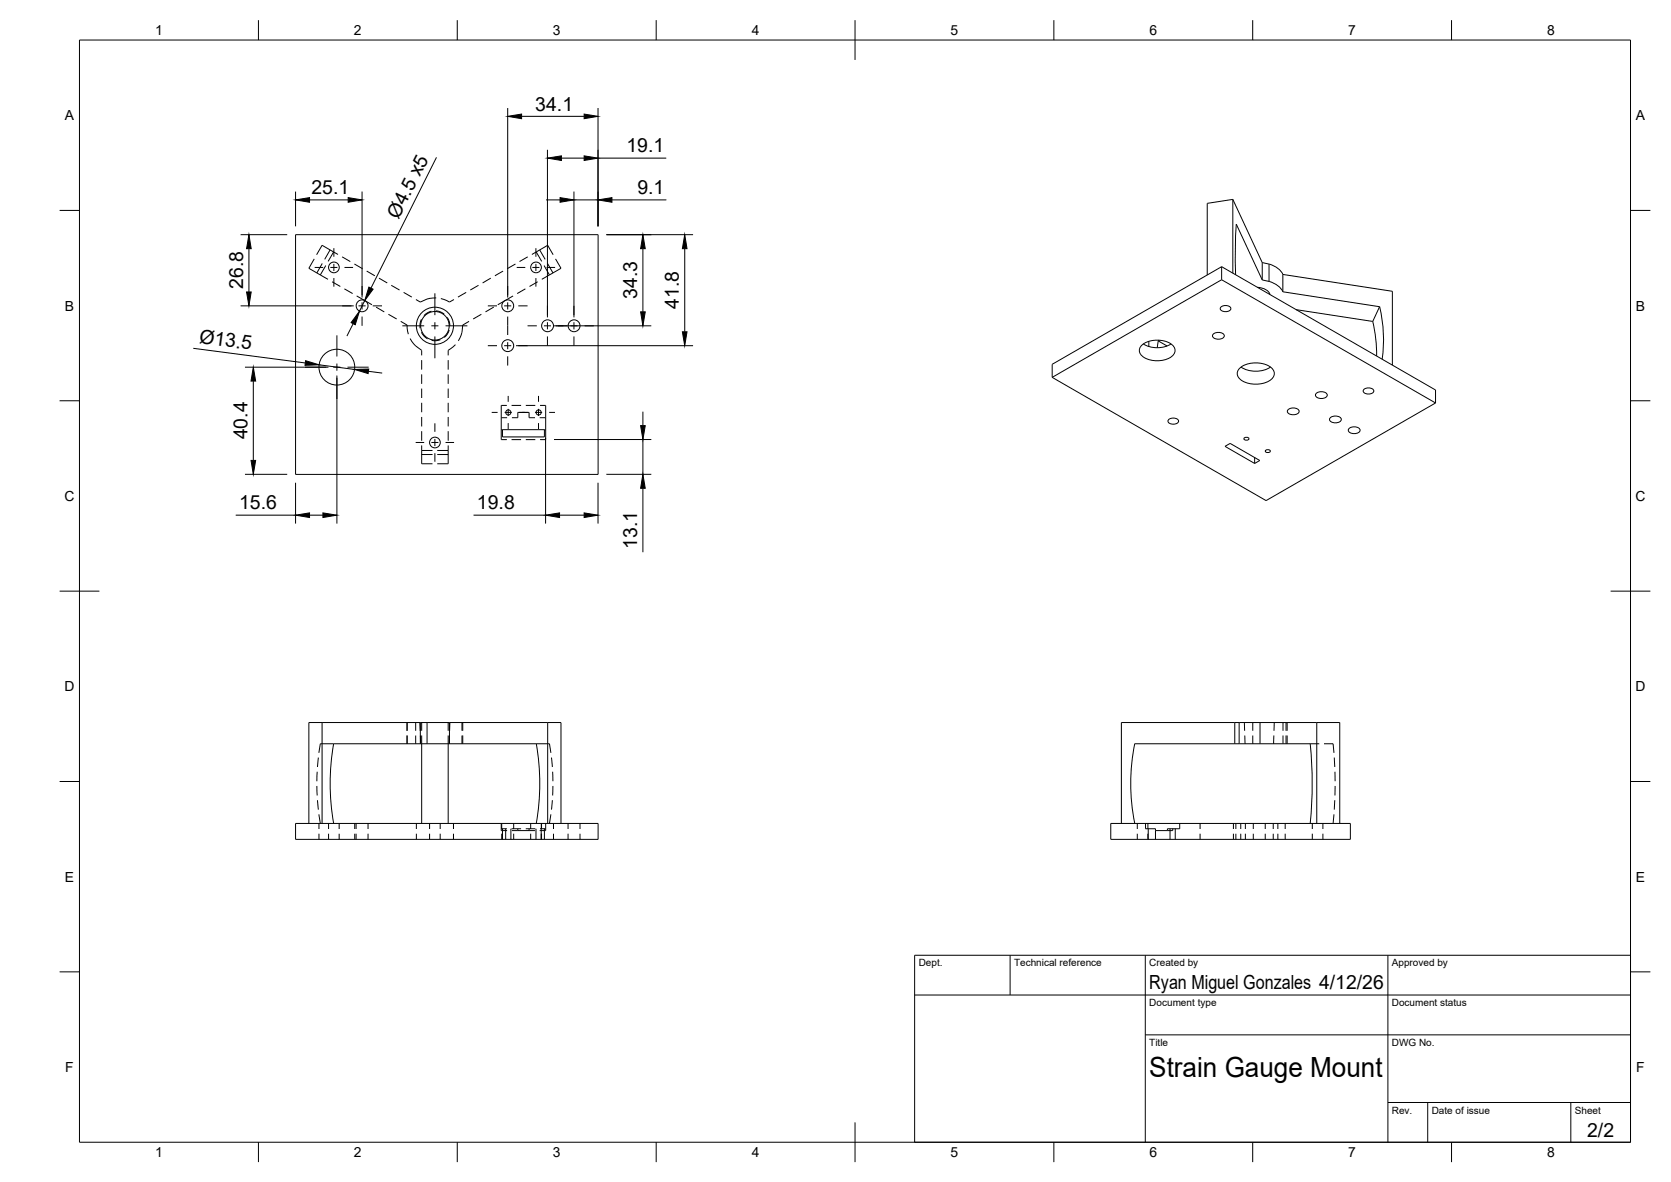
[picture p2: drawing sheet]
<svg xmlns="http://www.w3.org/2000/svg" width="420mm" height="297mm" viewBox="0 0 420 297" stroke-linecap="round" stroke-linejoin="round" font-family="sans-serif">
<!-- layer: Hidden -->
<g fill="none" stroke="#000" stroke-width=".25">
<path d="M79 65.1l-1.3 2.3 2.8 1.7M80.5 69.1l2 1.1M81 66.2l-1.3 2.4M81.9 66.7l-1.4 2.4M83 62.8l-1.4 2.4M83.5 70.8l2.1 1.2M83.9 63.3l-1.4 2.4M85 64l-4-2.4-1.4 2.4M86 64.5l2.1 1.2M86.6 72.6l2.1 1.2M89.1 66.3l2.1 1.2M89.7 74.4l1.9 1.1"/>
<path d="M91.9 75.7l1.6 .9M92.2 68.1l2.1 1.2M94.6 77.2l2 1.2M95.3 69.9l2.1 1.2M97.7 79l2 1.2M98.4 71.7l2.1 1.2M101.5 73.5l2 1.2M108.5 78.2l-1 .4-.9 .7M109.6 78.1l1.1 .3 1 .5M109.7 74.9h-.2a6.8 6.8 0 0 0-3.8 1l-1.1-.6M110.8 75l2.2 .9 1.1-.6M112.5 79.7l.4 1.1 .2 1.1"/>
<path d="M117.2 73.5l-2.1 1.2M120.3 71.7l-2 1.2M121 79l-2 1.2M123.4 69.9l-2.1 1.2M124.1 77.2l-2 1.2M126.5 68.1l-2.1 1.2M126.8 75.7l-1.6 .9M129 74.4l-1.9 1.1M129.6 66.3l-2.1 1.2M132.1 72.6l-2.1 1.2M132.7 64.5l-2.1 1.2M134.8 63.3l2.9-1.7 1.4 2.4"/>
<path d="M134.8 63.3l-1.1 .7M134.8 63.3l1.4 2.4M135.2 70.8l-2.1 1.2M135.7 62.8l1.4 2.4M136.8 66.7l1.4 2.4M137.7 66.2l1.3 2.4M138.2 69.1l-2 1.1M139.7 65.1l1.4 2.3-2.9 1.7M100.8 80.8l1.6 .9 .3 2.3M103.1 85.1l.1 .1a7 7 0 0 0 2.8 2.8v1.3M106 80.2l-.4 1.1v1.2M106 83.5l.6 .9 .9 .7"/>
<path d="M106 90.5v2.4M106 94.1v2.4M106 97.6v2.4M110.7 85.4l-1.1 .2-1.1-.1M112.7 90.5v2.4M112.7 94.1v2.4M112.7 97.6v2.4M112.9 83l-.4 1-.8 .8M114.5 86.6l-1.8 1.4v1.3M117.9 80.8l-1.5 .9a6.8 6.8 0 0 1-1.2 3.9M106 101.2v2.4M106 104.8v2.4"/>
<path d="M106 108.4v2.4M106 111.9v4.7h2.8M106 113.2h2.8M106 114.2h2.8M109.9 113.2h2.8M109.9 114.2h2.8M112.7 101.2v2.4M112.7 104.8v2.4M112.7 108.4v2.4M112.7 111.9v4.7h-2.8M126 105h1.5M126 108h.3"/>
<path d="M127.4 101.9h-1.4v8.6h1.4M128.6 101.9h2.4M128.6 110.5h2.4M128.7 105h1.5v-1.4h2.8v1.4h1.5M132.2 101.9h2.4M132.2 110.5h2.4M135.7 105h1.5M135.8 101.9h1.4v8.6h-1.4M136.9 108h.3M79.7 197.5l.1 2.4M79.8 193.9l-.1 2.4M80.1 190.4l-.3 2.4"/>
<path d="M83.9 186.9h-3.4l-.3 2.3M102.3 181.6v2M102.3 184.8v2.1M104.5 181.6v2M104.5 184.8v2.1M105.6 181.6l.1 2M105.7 184.8l.1 2.1M106 181.6v2M106 184.8v2.1M112.7 181.6v2M112.7 184.8v2.1M113 184.8l-.1 2.1"/>
<path d="M113.1 181.6v2M116.2 181.6v2M116.2 184.8v2.1M116.4 181.6v2M116.4 184.8v2.1M134.8 186.9h3.4l.3 2.3M138.7 190.4l.2 2.4M139 193.9v2.4M139 197.5v2.4M312.9 181.6v2M313 184.8l.1 2.1M315 181.6v2"/>
<path d="M315 184.8v2.1M320.3 184.8l-.1 2.1M320.4 181.6l-.1 2M322.6 181.6v2M322.6 184.8v2.1M323.4 181.6v2M323.4 184.8v2.1M323.6 181.6v2M323.6 184.8v2.1M329.4 186.9h2.3M332.9 186.9h2.3l.2 2.3M335.5 190.4l.1 2.4"/>
<path d="M335.7 193.9v2.4M335.7 197.5v2.4M79.8 201.1l.3 2.4M80.2 204.6l.3 2.3M80.2 206.9v1.4M80.2 209.5v1.4M82.6 206.9v1.4M82.6 209.5v1.4M85.3 206.9v1.4M85.3 209.5v1.4M89.2 206.9v1.4M89.2 209.5v1.4"/>
<path d="M89.5 206.9v1.4M89.5 209.5v1.4M92.5 206.9v1.4M92.5 209.5v1.4M104.7 206.9v1.4M104.7 209.5v1.4M108 206.9v1.4M108 209.5v1.4M110.7 206.9v1.4M110.7 209.5v1.4M114 206.9v1.4M114 209.5v1.4"/>
<path d="M126 208.3h1.4M126 206.9v1.8h1.5M126.2 206.9v1.4M126.2 209.5v1.4M126.3 208.3v2.6M127.1 208.3v2.6M128.5 208.3v2.6M128.6 208.3h2.4M128.7 208.7h5.8M129.2 206.9v1.4M129.2 209.5v1.4M130.2 208.3v.4"/>
<path d="M132.2 208.3h2.4M133 208.3v.4M133.4 206.9v1.4M133.4 209.5v1.4M134.8 208.3v2.6M135.8 208.3h1.4M136.1 206.9v4M136.2 206.9v1.4M136.2 209.5v1.4M136.9 208.3v2.6M137.2 206.9v1.8h-1.5M138.5 204.6l-.3 2.3"/>
<path d="M138.9 201.1l-.2 2.4M139.2 206.9v1.4M139.2 209.5v1.4M142.8 206.9v1.4M142.8 209.5v1.4M145.8 206.9v1.4M145.8 209.5v1.4M286 206.9v1.4M286 209.5v1.4M288 206.9v1.4h2.5v2.6M288.6 206.9v1.4M288.6 209.5v1.4"/>
<path d="M288.7 208.3v2.6M294.2 208.3v2.6M294.9 208.3v.4h-4.4M295.5 208.3v2.6M296.6 206.9v1.4h-3.1v.4M301.8 206.9v1.4M301.8 209.5v1.4M310.1 206.9v1.4M310.1 209.5v1.4M310.7 206.9v1.4M310.7 209.5v1.4M312 206.9v1.4"/>
<path d="M312 209.5v1.4M313.1 206.9v1.4M313.1 209.5v1.4M315.1 206.9v1.4M315.1 209.5v1.4M318.1 206.9v1.4M318.1 209.5v1.4M320.1 206.9v1.4M320.1 209.5v1.4M321.3 206.9v1.4M321.3 209.5v1.4M323.2 206.9v1.4"/>
<path d="M323.2 209.5v1.4M330 206.9v1.4M330 209.5v1.4M332.6 206.9v1.4M332.6 209.5v1.4M335.4 204.6l-.2 2.3M335.6 201.1l-.1 2.4"/>
</g>
<!-- layer: Visible -->
<g fill="none" stroke="#000" stroke-width=".25">
<path d="M74.3 59h76.1v60.2h-76.1zM310 50.1l7.4 15.9M310 50.1v18.6M310 50.1l-6.4 1v18M91.6 75.5l.3 .2M127.1 75.5l-.3 .2M306.9 77.3a1.66 1.66 0 0 1 2.6 .3 1.55 1.55 0 0 1-2.7 0zM307.2 67l53.8 31v3.3M307.2 67l-42.6 24.6v3.2M307.2 70.3l-42.6 24.5M307.2 67v3.3M307.2 70.3l53.8 31"/>
<path d="M310.7 69.1l-.1-7.4 .3-5.4 6.5 14M316.2 72.2l1.3 .2a2.58 2.58 0 0 1 1.8 1.6M317.4 66v4.3M317.4 70.3l1.7 .4M317.4 66l1.7 .4v4.3M319.1 70.7l1.4 .6 1.1 .7 1 1.3M319.1 66.3l1.4 .6 1.1 .7 1 1.4M322.6 69l27.5 4.2v18.6M322.6 69v4.3l24.3 3.8-1.7 3.7M325.9 77.8l19.3 3M346.9 77.1a35.6 35.6 0 0 1 .6 13.1M264.6 94.8l53.7 31 42.7-24.5"/>
<path d="M287.2 86.6a6.4 6.4 0 0 1 7.9 .5 1.88 1.88 0 0 1-1 2.8 6.4 6.4 0 0 1-7.3-.9 1.69 1.69 0 0 1 .4-2.4zM287.5 86.4a6.8 6.8 0 0 0 7 0M288.9 85.8v1.3M291.2 85.6l-.2 1.8M291.5 85.5l-.3 .2 2.3 1.3M305 84a1.95 1.95 0 0 1 2.8 .3 1.29 1.29 0 0 1-1.7 .9 .9 .9 0 0 1-.9-.2 .9 .9 0 0 1-.2-1zM311.9 92.4a6.6 6.6 0 0 1 8.2 .5 1.94 1.94 0 0 1-1 2.9 6.7 6.7 0 0 1-7.7-.9 1.74 1.74 0 0 1 .5-2.5zM312 92.2a7.1 7.1 0 0 0 7.5 0M330.9 98.9a1.95 1.95 0 0 1 2.8 .3 1.29 1.29 0 0 1-1.7 .9 .9 .9 0 0 1-.9-.2 .9 .9 0 0 1-.2-1zM342.9 98a1.66 1.66 0 0 1 2.5 .3 1.55 1.55 0 0 1-2.6 0zM345.2 80.8a36.7 36.7 0 0 1 .9 8.7M126.3 108h10.6v1.8h-10.6z"/>
<path d="M293.8 105.5a1.66 1.66 0 0 1 2.6 .3 1.55 1.55 0 0 1-2.7 0zM308 112.2l1.3-.8 7.5 4.3-1.3 .8zM312.8 110.2a.71 .71 0 0 1 1.2 .1 .71 .71 0 0 1-1.2-.1zM315.5 115v1.5M318.2 113.3a.71 .71 0 0 1 1.2 .2 .71 .71 0 0 1-1.2-.2zM323.8 103a1.95 1.95 0 0 1 2.8 .2 1.29 1.29 0 0 1-1.7 1 .9 .9 0 0 1-.9-.2 .9 .9 0 0 1-.2-1zM334.4 105a1.95 1.95 0 0 1 2.9 .3 1.29 1.29 0 0 1-1.8 1 .9 .9 0 0 1-.9-.3 .9 .9 0 0 1-.2-1zM339.2 107.7a1.95 1.95 0 0 1 2.8 .3 1.29 1.29 0 0 1-1.7 1 .9 .9 0 0 1-1-.3 .9 .9 0 0 1-.1-1zM81 181.6v25.3M83.9 186.9h23.5M83.9 186.9a57.6 57.6 0 0 0 0 20M105.7 181.6v5.3"/>
<path d="M106 186.9v20M107.4 186.9h5.6M107.4 181.6h5.6M107.4 181.6h-29.7v25.3M107.4 181.6v5.3M112.7 186.9v20M113 186.9h21.8a57.6 57.6 0 0 1 0 20M113 181.6h28.1v25.3M113 181.6v5.3M137.7 181.6v25.3M310.5 181.6v5.3M311.6 186.9h-26.3a50 50 0 0 0 0 20"/>
<path d="M311.6 186.9h5.2M311.6 181.6h5.2M311.6 181.6h-29.6v25.3M311.6 181.6v5.3M316.8 181.6h20.1v25.3M316.8 186.9h12.6M316.8 181.6v5.3M329.4 186.9l.5 10-.5 10M331.1 181.6v25.3M74.3 206.9h76.1v4h-76.1zM279.3 206.9h60.2v4h-60.2z"/>
<circle cx="84" cy="67.2" r="1.34"/>
<circle cx="91" cy="76.9" r="1.49"/>
<circle cx="127.7" cy="76.9" r="1.49"/>
<circle cx="134.8" cy="67.2" r="1.34"/>
<circle cx="84.7" cy="92.3" r="4.5"/>
<circle cx="109.4" cy="81.9" r="3.6"/>
<circle cx="109.4" cy="81.9" r="4.7"/>
<circle cx="127.7" cy="86.9" r="1.49"/>
<circle cx="137.7" cy="81.9" r="1.49"/>
<circle cx="144.3" cy="81.9" r="1.49"/>
<circle cx="109.4" cy="111.2" r="1.34"/>
<circle cx="127.8" cy="103.6" r=".65"/>
<circle cx="135.4" cy="103.6" r=".65"/>
</g>
<!-- layer: BORDER -->
<g fill="none" stroke="#000" stroke-width=".25">
<path d="M20 10.1h390v276.9h-390zM65 5.1v5M115 5.1v5M165 5.1v5M215 5.1v10M265 5.1v5M315 5.1v5M365 5.1v5M15 52.9h5M410 52.9h5M15 100.7h5M410 100.7h5"/>
<path d="M15 148.6h10M405 148.6h10M15 196.4h5M410 196.4h5M15 244.2h5M410 244.2h5M65 287v5M115 287v5M165 287v5M215 282.1v9.9M265 287v5M315 287v5"/>
<path d="M365 287v5"/>
</g>
<!-- layer: TITLEBLOCK -->
<path d="M230 240.1h180v46.9h-180zM230 250h180M254 240.1v9.9M288 240.1v46.9M349 240.1v46.9M288 260.1h122M349 277.1h61M359 277.1v9.9M395 277.1v9.9" fill="none" stroke="#000" stroke-width=".25"/>
<!-- layer: Smart Centers -->
<g fill="none" stroke="#000" stroke-width=".25">
<path d="M79.1 67.2h2.2M83.1 67.2h1.7M83.9 62.4v2.1M83.9 66.3v1.8M83.9 69.9v2.1M86 76.9h2.4M86.6 67.2h2.2M90.1 76.9h1.8M91 71.9v2.3M91 76v1.8M91 79.6v2.3M93.7 76.9h2.4"/>
<path d="M109.3 73.7v5.5M122.7 76.9h2.3M126.8 76.9h1.7M127.7 71.9v2.3M127.7 76v1.8M127.7 79.6v4.6M129.9 67.2h2.2M130.3 76.9h2.4M133.9 67.2h1.7M134.7 62.4v2.1M134.7 66.3v1.8M134.7 69.9v2.1"/>
<path d="M137.4 67.2h2.2M137.6 76.9v2.3M144.3 76.9v2.3M76.7 92.3h5.3M83.8 92.3h1.8M84.7 84.3v5.3M84.7 91.4v1.8M84.7 94.9v5.4M87.4 92.3h5.3M101.2 81.9h5.5M108.5 81.9h1.7M109.3 81v1.8"/>
<path d="M109.3 84.5v5.5M112 81.9h5.5M122.7 86.9h2.3M126.8 86.9h1.7M127.7 86v1.8M127.7 89.5v2.4M127.8 99.5v1.5M130.3 86.9h2.4M132.7 81.9h2.3M135.4 99.5v1.5M136.8 81.9h1.7M137.6 81v1.8"/>
<path d="M137.6 84.5v2.4M139.3 81.9h3.3M143.4 81.9h1.8M144.3 81v1.8M144.3 84.5v2.4M147 81.9h2.3M104.5 111.2h2.2M108.5 111.2h1.7M109.3 106.4v2.1M109.3 110.3v1.8M109.3 113.9v2.1M112 111.2h2.2"/>
<path d="M123.6 103.6h1.5M126.9 103.6h1.8M127.8 102.8v1.7M127.8 106.3v1.5M130.5 103.6h2.2M134.5 103.6h1.8M135.4 102.8v1.7M135.4 106.3v1.5M138.1 103.6h1.5"/>
</g>
<!-- layer: FD_Dimensions -->
<g fill="none" stroke="#000" stroke-width=".25">
<path d="M109.7 39.5l-16.4 32.9M127.7 27.1v47.7M131.1 29.2h15.8M137.6 37.6v42.2M141.2 39.7h5.7M150.4 27.1v29.8M150.4 39.7h17.1M60.5 59h11.7M74.3 48.1v8.8M77.8 50.2h9.7M91 48.1v26.7M137.3 50.2h3.5"/>
<path d="M144.3 50.2h6.1M144.3 48.1v31.7M152.5 59h21.8M153.9 50.2h13.7M60.5 76.9h28.4M62.6 62.5v10.9M91.7 75.5l-1.3 2.7M161.6 62.5v15.9M172.2 62.5v20.9M48.6 87.5l28.2 3.7M61.6 92.3h21M63.7 95.8v19.9"/>
<path d="M80.2 91.7l9 1.1M84.7 94.4v37.2M88.8 81.4l-1.6 3.1M92.6 93.3l3.5 .5M129.8 86.9h44.5M139.7 81.9h24.1M61.6 119.2h10.6M137.2 110.1v21.5M139.3 110.5h24.5M152.5 119.2h11.3M161.6 103.4v3.6M161.6 110.5v8.7"/>
<path d="M59.3 129.5h15M74.3 121.3v10.3M77.8 129.5h3.4M119.1 129.5h18.1M140.7 129.5h6.2M150.4 121.3v10.3M161.6 122.7v16.1"/>
</g>
<g fill="#000" stroke="#000" stroke-width=".25">
<path d="M127.7 29.2l3.4-.5v1.1zM137.6 39.7l3.6-.5v1.1zM146.9 28.7l3.5 .5-3.5 .6zM146.9 39.2l3.5 .5-3.5 .6zM74.3 50.2l3.5-.5v1.1zM87.5 49.7l3.5 .5-3.5 .6zM140.8 49.7l3.5 .5-3.5 .6zM150.4 50.2l3.5-.5v1.1zM62 73.4h1.2l-.6 3.5zM62.6 59l.6 3.5h-1.2zM92.8 72.1l1 .6-2.1 2.8zM161.1 78.4h1.1l-.6 3.5z"/>
<path d="M161.6 59l.6 3.5h-1.1zM172.2 59l.5 3.5h-1.1zM63.7 92.3l.6 3.5h-1.2zM76.8 90.6l3.4 1.1-3.5 .1zM90.4 78.2l-1.1 3.4-1-.5zM89.2 92.8l3.5-.1-.1 1.2zM171.6 83.4h1.1l-.5 3.5zM63.1 115.7h1.2l-.6 3.5zM161.1 107h1.1l-.6 3.5zM74.3 129.5l3.5-.6v1.2zM81.2 128.9l3.5 .6-3.5 .6zM137.2 129.5l3.5-.6v1.2z"/>
<path d="M146.9 128.9l3.5 .6-3.5 .6zM161.6 119.2l.6 3.5h-1.1z"/>
</g>
<text font-size="7" x="289" y="270.6">Strain Gauge Mount</text>
<g font-size="4.9">
<text x="134.6" y="27.8">34.1</text>
<text x="157.5" y="38.3">19.1</text>
<text x="78.3" y="48.8">25.1</text>
<text x="160.3" y="48.8">9.1</text>
<text x="100.2" y="55.3" transform="rotate(-63 100.2 55.3)">Ø4.5 x5</text>
<text x="61.1" y="72.7" transform="rotate(-90 61.1 72.7)">26.8</text>
<text x="160.2" y="75.2" transform="rotate(-90 160.2 75.2)">34.3</text>
<text x="170.7" y="77.6" transform="rotate(-90 170.7 77.6)">41.8</text>
<text x="50" y="86.2" transform="rotate(7 50 86.2)">Ø13.5</text>
<text x="62.2" y="110.4" transform="rotate(-90 62.2 110.4)">40.4</text>
<text x="60.1" y="128">15.6</text>
<text x="119.9" y="128">19.8</text>
<text x="160.2" y="137.9" transform="rotate(-90 160.2 137.9)">13.1</text>
<text x="289" y="248.5">Ryan Miguel Gonzales 4/12/26</text>
<text x="399.1" y="285.7">2/2</text>
</g>
<g font-size="3.5">
<text x="39" y="8.8">1</text>
<text x="89" y="8.8">2</text>
<text x="139" y="8.8">3</text>
<text x="189" y="8.8">4</text>
<text x="239" y="8.8">5</text>
<text x="289" y="8.8">6</text>
<text x="339" y="8.8">7</text>
<text x="389" y="8.8">8</text>
<text x="16.3" y="30.2">A</text>
<text x="411.3" y="30.2">A</text>
<text x="16.3" y="78">B</text>
<text x="411.3" y="78">B</text>
<text x="16.2" y="125.9">C</text>
<text x="411.2" y="125.9">C</text>
<text x="16.2" y="173.7">D</text>
<text x="411.2" y="173.7">D</text>
<text x="16.3" y="221.6">E</text>
<text x="411.3" y="221.6">E</text>
<text x="16.4" y="269.4">F</text>
<text x="411.4" y="269.4">F</text>
<text x="39" y="290.8">1</text>
<text x="89" y="290.8">2</text>
<text x="139" y="290.8">3</text>
<text x="189" y="290.8">4</text>
<text x="239" y="290.8">5</text>
<text x="289" y="290.8">6</text>
<text x="339" y="290.8">7</text>
<text x="389" y="290.8">8</text>
</g>
<g font-size="2.5">
<text x="231" y="242.9">Dept.</text>
<text x="255" y="242.9">Technical reference</text>
<text x="289" y="242.9">Created by</text>
<text x="350" y="242.9">Approved by</text>
<text x="289" y="252.8">Document type</text>
<text x="350" y="252.8">Document status</text>
<text x="289" y="262.9">Title</text>
<text x="350" y="262.9">DWG No.</text>
<text x="350" y="279.9">Rev.</text>
<text x="360" y="279.9">Date of issue</text>
<text x="396" y="279.9">Sheet</text>
</g>
</svg>
